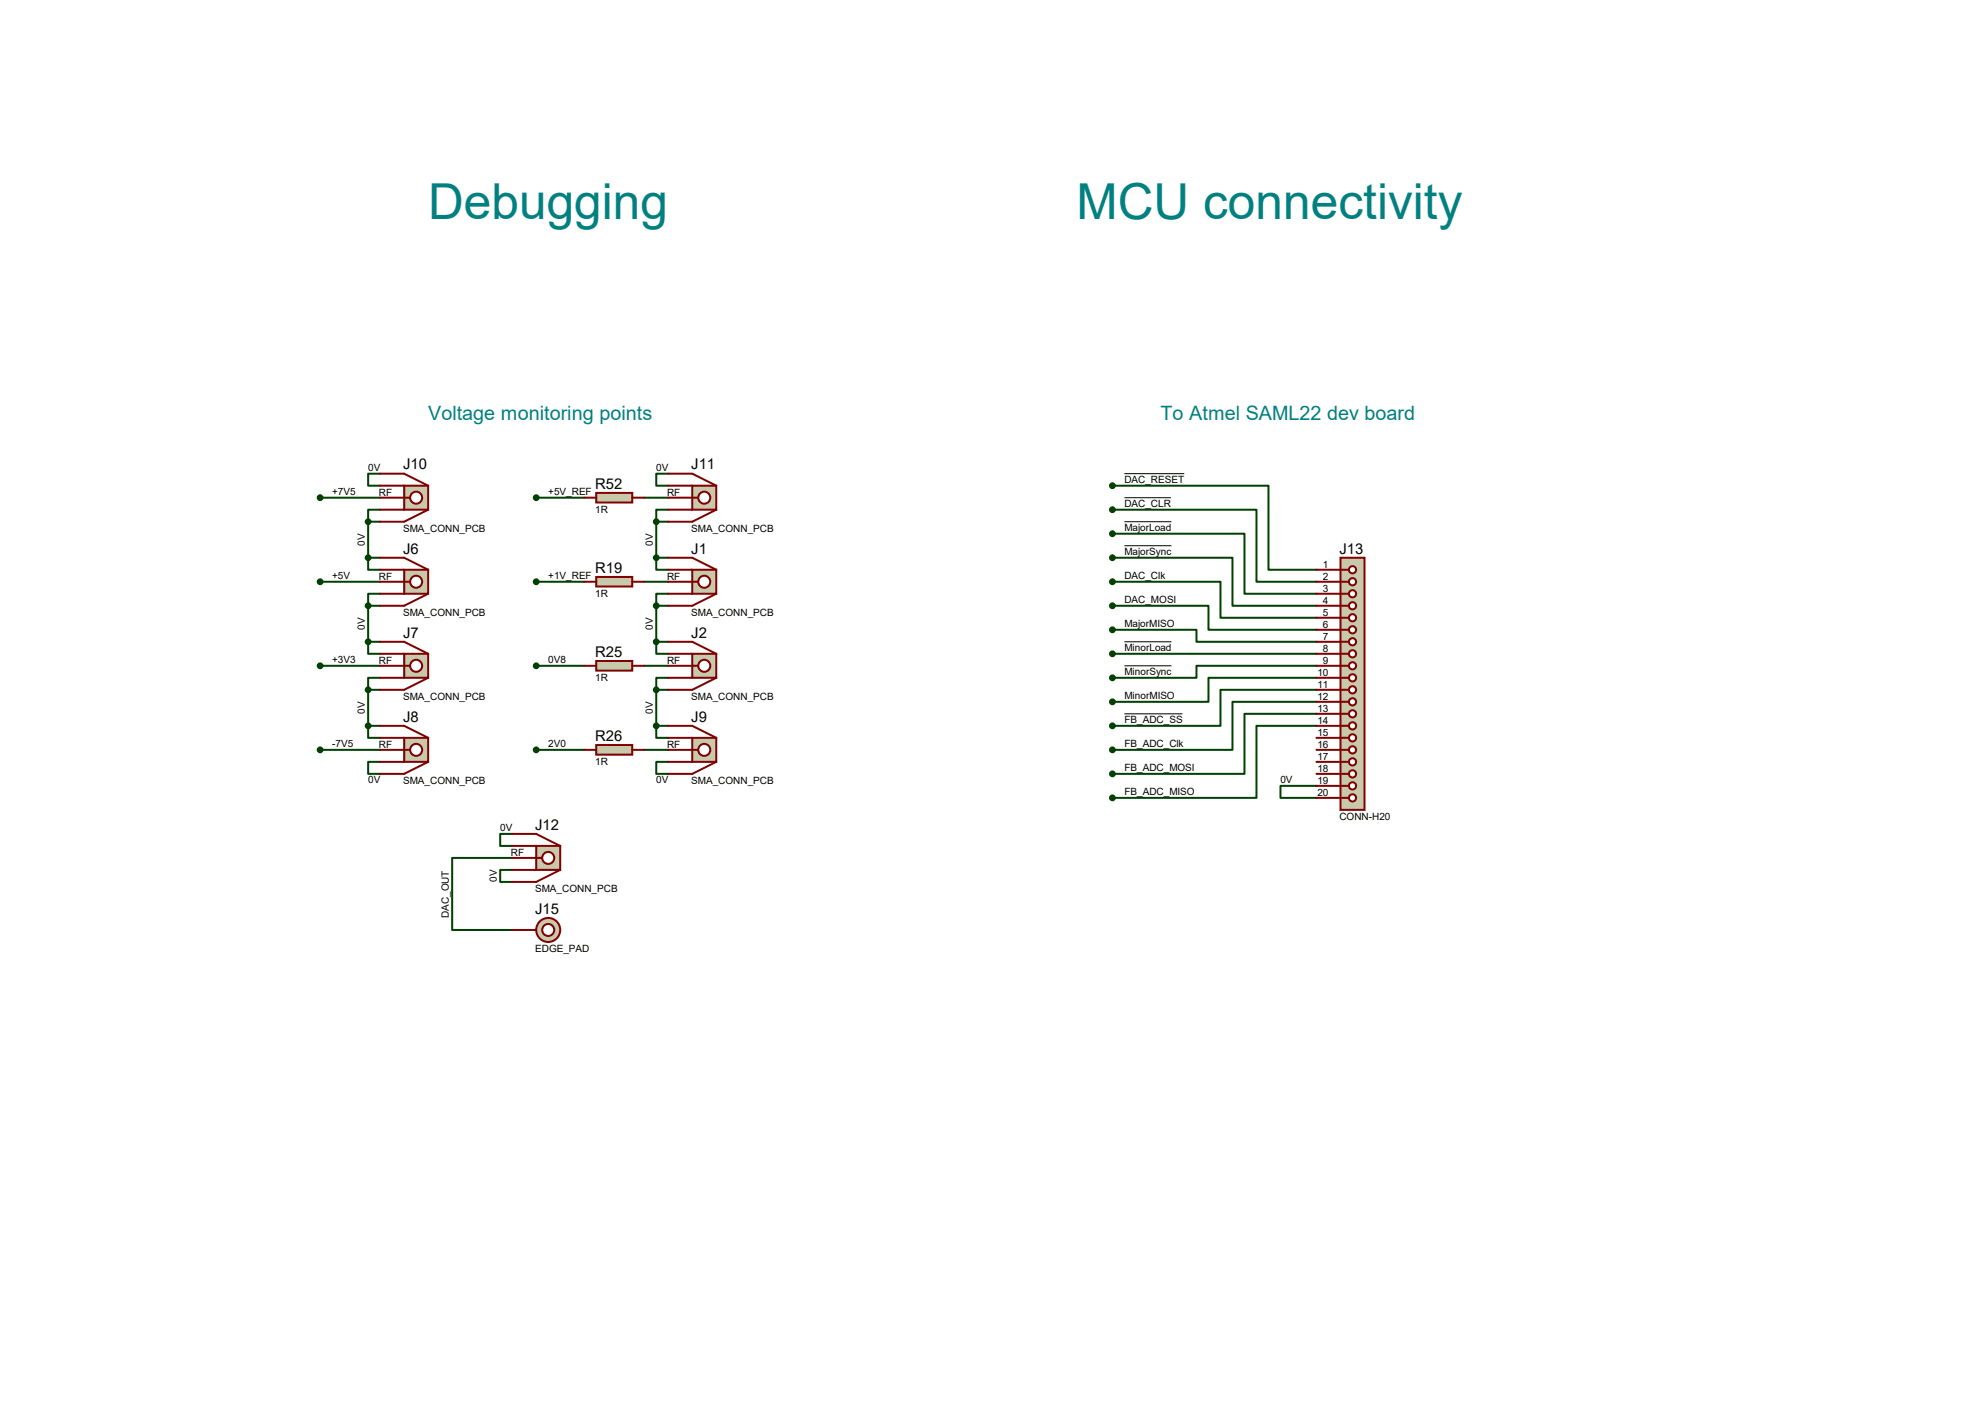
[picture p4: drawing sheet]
<svg xmlns="http://www.w3.org/2000/svg" width="420mm" height="297mm" viewBox="0 0 420 297" stroke-linecap="round" stroke-linejoin="round" font-family="sans-serif">
<g fill="none" stroke="#004000" stroke-width=".42">
<path d="M67.7 105.3h12.7M77.9 118v2.5h2.5M77.9 110.4v7.6M77.9 118h2.5M77.9 110.4h2.5M80.4 100.2h-2.5v2.5h2.5M80.4 107.8h-2.5v2.6M113.5 105.3h10.1M136.3 105.3h5.1M138.9 118v2.5h2.5M138.9 118h2.5M138.9 110.4h2.5"/>
<path d="M138.9 110.4v7.6M141.4 100.2h-2.5v2.5h2.5M141.4 107.8h-2.5v2.6M235.4 102.7h33v17.8h10.2M235.4 107.8h30.5v15.3h12.7M235.4 112.9h27.9v12.7h15.3M235.4 118h25.4v10.1h17.8M67.7 123.1h12.7M77.9 135.8v2.5h2.5M77.9 128.1v7.7M77.9 135.8h2.5M77.9 128.1h2.5"/>
<path d="M80.4 125.6h-2.5v2.5M113.5 123.1h10.1M136.3 123.1h5.1M138.9 135.8v2.5h2.5M138.9 135.8h2.5M138.9 128.1v7.7M138.9 128.1h2.5M141.4 125.6h-2.5v2.5M235.4 123.1h22.8v7.6h20.4M235.4 128.1h20.3v5.1h22.9M235.4 133.2h17.8v2.6h25.4M235.4 138.3h43.2"/>
<path d="M67.7 140.8h12.7M67.7 158.6h12.7M77.9 153.5v2.6h2.5M77.9 153.5h2.5M77.9 145.9v7.6M77.9 145.9h2.5M80.4 143.4h-2.5v2.5M113.5 140.8h10.1M113.5 158.6h10.1M136.3 140.8h5.1M136.3 158.6h5.1M138.9 153.5v2.6h2.5"/>
<path d="M138.9 153.5h2.5M138.9 145.9h2.5M138.9 145.9v7.6M141.4 143.4h-2.5v2.5M278.6 140.8h-25.4v2.6h-17.8M278.6 143.4h-22.9v5.1h-20.3M278.6 145.9h-20.4v7.6h-22.8M278.6 148.5h-17.8v10.1h-25.4M278.6 151h-15.3v12.7h-27.9M278.6 153.5h-12.7v15.3h-30.5M80.4 161.2h-2.5v2.5h2.5M108.4 176.4h-2.6v2.5h2.6"/>
<path d="M141.4 161.2h-2.5v2.5h2.5M278.6 166.2h-7.7v2.6h7.7M108.4 184h-2.6v2.6h2.6M108.4 181.5h-12.7v15.2h12.7"/>
</g>
<path d="M237.9 100.2h12.7M237.9 105.3h9.8M237.9 110.4h10M237.9 115.4h10M237.9 135.8h10M237.9 140.8h10M237.9 151h12.3" fill="none" stroke="#000" stroke-width=".21"/>
<path d="M85.5 102.7h5.1v5.1h-5.1z" fill="#c8c8aa" stroke="#800000" stroke-width=".42"/>
<circle cx="88.1" cy="105.3" r="1.27" fill="#fff" stroke="#800000" stroke-width=".42"/>
<path d="M80.4 100.2h5.1l5.1 2.5M80.4 105.3h6.4M80.4 102.7h5.1M80.4 107.8h5.1M90.6 107.8l-5.1 2.6h-5.1" fill="none" stroke="#800000" stroke-width=".42"/>
<circle cx="67.7" cy="105.3" r=".51" fill="#004000" stroke="#004000" stroke-width=".42"/>
<path d="M85.5 120.5h5.1v5.1h-5.1z" fill="#c8c8aa" stroke="#800000" stroke-width=".42"/>
<circle cx="88.1" cy="123.1" r="1.27" fill="#fff" stroke="#800000" stroke-width=".42"/>
<path d="M80.4 118h5.1l5.1 2.5M80.4 123.1h6.4M80.4 120.5h5.1M80.4 125.6h5.1M90.6 125.6l-5.1 2.5h-5.1" fill="none" stroke="#800000" stroke-width=".42"/>
<circle cx="67.7" cy="123.1" r=".51" fill="#004000" stroke="#004000" stroke-width=".42"/>
<path d="M85.5 138.3h5.1v5.1h-5.1z" fill="#c8c8aa" stroke="#800000" stroke-width=".42"/>
<circle cx="88.1" cy="140.8" r="1.27" fill="#fff" stroke="#800000" stroke-width=".42"/>
<path d="M80.4 135.8h5.1l5.1 2.5M80.4 138.3h5.1M80.4 140.8h6.4M80.4 143.4h5.1M90.6 143.4l-5.1 2.5h-5.1" fill="none" stroke="#800000" stroke-width=".42"/>
<circle cx="67.7" cy="140.8" r=".51" fill="#004000" stroke="#004000" stroke-width=".42"/>
<path d="M85.5 156.1h5.1v5.1h-5.1z" fill="#c8c8aa" stroke="#800000" stroke-width=".42"/>
<circle cx="88.1" cy="158.6" r="1.27" fill="#fff" stroke="#800000" stroke-width=".42"/>
<path d="M80.4 153.5h5.1l5.1 2.6M80.4 158.6h6.4M80.4 156.1h5.1M80.4 161.2h5.1M90.6 161.2l-5.1 2.5h-5.1" fill="none" stroke="#800000" stroke-width=".42"/>
<circle cx="67.7" cy="158.6" r=".51" fill="#004000" stroke="#004000" stroke-width=".42"/>
<path d="M126.2 104.3h7.6v2h-7.6z" fill="#c8c8aa" stroke="#800000" stroke-width=".42"/>
<path d="M123.6 105.3h2.6M133.8 105.3h2.5" fill="none" stroke="#800000" stroke-width=".42"/>
<path d="M146.5 102.7h5.1v5.1h-5.1z" fill="#c8c8aa" stroke="#800000" stroke-width=".42"/>
<circle cx="149" cy="105.3" r="1.27" fill="#fff" stroke="#800000" stroke-width=".42"/>
<path d="M141.4 100.2h5.1l5.1 2.5M141.4 105.3h6.3M141.4 102.7h5.1M141.4 107.8h5.1M151.6 107.8l-5.1 2.6h-5.1" fill="none" stroke="#800000" stroke-width=".42"/>
<circle cx="113.5" cy="105.3" r=".51" fill="#004000" stroke="#004000" stroke-width=".42"/>
<path d="M126.2 122h7.6v2.1h-7.6z" fill="#c8c8aa" stroke="#800000" stroke-width=".42"/>
<path d="M123.6 123.1h2.6M133.8 123.1h2.5" fill="none" stroke="#800000" stroke-width=".42"/>
<path d="M146.5 120.5h5.1v5.1h-5.1z" fill="#c8c8aa" stroke="#800000" stroke-width=".42"/>
<circle cx="149" cy="123.1" r="1.27" fill="#fff" stroke="#800000" stroke-width=".42"/>
<path d="M141.4 118h5.1l5.1 2.5M141.4 123.1h6.3M141.4 120.5h5.1M141.4 125.6h5.1M151.6 125.6l-5.1 2.5h-5.1" fill="none" stroke="#800000" stroke-width=".42"/>
<circle cx="113.5" cy="123.1" r=".51" fill="#004000" stroke="#004000" stroke-width=".42"/>
<path d="M126.2 139.8h7.6v2.1h-7.6z" fill="#c8c8aa" stroke="#800000" stroke-width=".42"/>
<path d="M123.6 140.8h2.6M133.8 140.8h2.5" fill="none" stroke="#800000" stroke-width=".42"/>
<path d="M146.5 138.3h5.1v5.1h-5.1z" fill="#c8c8aa" stroke="#800000" stroke-width=".42"/>
<circle cx="149" cy="140.8" r="1.27" fill="#fff" stroke="#800000" stroke-width=".42"/>
<path d="M141.4 135.8h5.1l5.1 2.5M141.4 138.3h5.1M141.4 140.8h6.3M141.4 143.4h5.1M151.6 143.4l-5.1 2.5h-5.1" fill="none" stroke="#800000" stroke-width=".42"/>
<circle cx="113.5" cy="140.8" r=".51" fill="#004000" stroke="#004000" stroke-width=".42"/>
<path d="M126.2 157.6h7.6v2h-7.6z" fill="#c8c8aa" stroke="#800000" stroke-width=".42"/>
<path d="M123.6 158.6h2.6M133.8 158.6h2.5" fill="none" stroke="#800000" stroke-width=".42"/>
<path d="M146.5 156.1h5.1v5.1h-5.1z" fill="#c8c8aa" stroke="#800000" stroke-width=".42"/>
<circle cx="149" cy="158.6" r="1.27" fill="#fff" stroke="#800000" stroke-width=".42"/>
<path d="M141.4 153.5h5.1l5.1 2.6M141.4 158.6h6.3M141.4 156.1h5.1M141.4 161.2h5.1M151.6 161.2l-5.1 2.5h-5.1" fill="none" stroke="#800000" stroke-width=".42"/>
<circle cx="113.5" cy="158.6" r=".51" fill="#004000" stroke="#004000" stroke-width=".42"/>
<path d="M113.5 178.9h5v5.1h-5z" fill="#c8c8aa" stroke="#800000" stroke-width=".42"/>
<circle cx="116" cy="181.5" r="1.27" fill="#fff" stroke="#800000" stroke-width=".42"/>
<path d="M108.4 176.4h5.1l5 2.5M108.4 178.9h5.1M108.4 181.5h6.3M108.4 184h5.1M118.5 184l-5 2.6h-5.1" fill="none" stroke="#800000" stroke-width=".42"/>
<g fill="#004000" stroke="#004000" stroke-width=".42">
<circle cx="77.9" cy="153.5" r=".51"/>
<circle cx="77.9" cy="145.9" r=".51"/>
<circle cx="77.9" cy="135.8" r=".51"/>
<circle cx="77.9" cy="118" r=".51"/>
<circle cx="77.9" cy="110.4" r=".51"/>
<circle cx="138.9" cy="153.5" r=".51"/>
<circle cx="138.9" cy="145.9" r=".51"/>
<circle cx="138.9" cy="135.8" r=".51"/>
<circle cx="138.9" cy="128.1" r=".51"/>
<circle cx="138.9" cy="118" r=".51"/>
<circle cx="138.9" cy="110.4" r=".51"/>
<circle cx="77.9" cy="128.1" r=".51"/>
</g>
<path d="M283.6 118h5.1v53.3h-5.1z" fill="#c8c8aa" stroke="#800000" stroke-width=".42"/>
<path d="M283.6 120.5h1.8" fill="none" stroke="#800000" stroke-width=".42"/>
<circle cx="286.2" cy="123.1" r=".76" fill="#fff" stroke="#800000" stroke-width=".42"/>
<path d="M283.6 123.1h1.8" fill="none" stroke="#800000" stroke-width=".42"/>
<circle cx="286.2" cy="125.6" r=".76" fill="#fff" stroke="#800000" stroke-width=".42"/>
<path d="M283.6 125.6h1.8" fill="none" stroke="#800000" stroke-width=".42"/>
<circle cx="286.2" cy="128.1" r=".76" fill="#fff" stroke="#800000" stroke-width=".42"/>
<path d="M283.6 128.1h1.8" fill="none" stroke="#800000" stroke-width=".42"/>
<circle cx="286.2" cy="130.7" r=".76" fill="#fff" stroke="#800000" stroke-width=".42"/>
<path d="M283.6 130.7h1.8" fill="none" stroke="#800000" stroke-width=".42"/>
<circle cx="286.2" cy="133.2" r=".76" fill="#fff" stroke="#800000" stroke-width=".42"/>
<path d="M283.6 133.2h1.8" fill="none" stroke="#800000" stroke-width=".42"/>
<circle cx="286.2" cy="135.8" r=".76" fill="#fff" stroke="#800000" stroke-width=".42"/>
<path d="M283.6 135.8h1.8" fill="none" stroke="#800000" stroke-width=".42"/>
<circle cx="286.2" cy="138.3" r=".76" fill="#fff" stroke="#800000" stroke-width=".42"/>
<path d="M283.6 138.3h1.8" fill="none" stroke="#800000" stroke-width=".42"/>
<circle cx="286.2" cy="140.8" r=".76" fill="#fff" stroke="#800000" stroke-width=".42"/>
<path d="M283.6 140.8h1.8" fill="none" stroke="#800000" stroke-width=".42"/>
<circle cx="286.2" cy="143.4" r=".76" fill="#fff" stroke="#800000" stroke-width=".42"/>
<path d="M283.6 143.4h1.8" fill="none" stroke="#800000" stroke-width=".42"/>
<circle cx="286.2" cy="145.9" r=".76" fill="#fff" stroke="#800000" stroke-width=".42"/>
<path d="M283.6 145.9h1.8" fill="none" stroke="#800000" stroke-width=".42"/>
<circle cx="286.2" cy="148.5" r=".76" fill="#fff" stroke="#800000" stroke-width=".42"/>
<path d="M283.6 148.5h1.8" fill="none" stroke="#800000" stroke-width=".42"/>
<circle cx="286.2" cy="151" r=".76" fill="#fff" stroke="#800000" stroke-width=".42"/>
<path d="M283.6 151h1.8" fill="none" stroke="#800000" stroke-width=".42"/>
<circle cx="286.2" cy="153.5" r=".76" fill="#fff" stroke="#800000" stroke-width=".42"/>
<path d="M283.6 153.5h1.8" fill="none" stroke="#800000" stroke-width=".42"/>
<circle cx="286.2" cy="156.1" r=".76" fill="#fff" stroke="#800000" stroke-width=".42"/>
<path d="M283.6 156.1h1.8" fill="none" stroke="#800000" stroke-width=".42"/>
<circle cx="286.2" cy="158.6" r=".76" fill="#fff" stroke="#800000" stroke-width=".42"/>
<path d="M283.6 158.6h1.8" fill="none" stroke="#800000" stroke-width=".42"/>
<circle cx="286.2" cy="161.2" r=".76" fill="#fff" stroke="#800000" stroke-width=".42"/>
<path d="M283.6 161.2h1.8" fill="none" stroke="#800000" stroke-width=".42"/>
<circle cx="286.2" cy="163.7" r=".76" fill="#fff" stroke="#800000" stroke-width=".42"/>
<path d="M283.6 163.7h1.8" fill="none" stroke="#800000" stroke-width=".42"/>
<circle cx="286.2" cy="166.2" r=".76" fill="#fff" stroke="#800000" stroke-width=".42"/>
<path d="M283.6 166.2h1.8" fill="none" stroke="#800000" stroke-width=".42"/>
<circle cx="286.2" cy="168.8" r=".76" fill="#fff" stroke="#800000" stroke-width=".42"/>
<path d="M283.6 168.8h1.8" fill="none" stroke="#800000" stroke-width=".42"/>
<circle cx="286.2" cy="120.5" r=".76" fill="#fff" stroke="#800000" stroke-width=".42"/>
<g fill="none" stroke="#800000" stroke-width=".42">
<path d="M278.6 120.5h5M278.6 123.1h5M278.6 125.6h5M278.6 128.1h5M278.6 130.7h5M278.6 133.2h5M278.6 135.8h5M278.6 138.3h5M278.6 140.8h5M278.6 143.4h5M278.6 145.9h5M278.6 148.5h5"/>
<path d="M278.6 151h5M278.6 153.5h5M278.6 156.1h5M278.6 158.6h5M278.6 161.2h5M278.6 163.7h5M278.6 166.2h5M278.6 168.8h5"/>
</g>
<g fill="#004000" stroke="#004000" stroke-width=".42">
<circle cx="235.4" cy="102.7" r=".51"/>
<circle cx="235.4" cy="107.8" r=".51"/>
<circle cx="235.4" cy="112.9" r=".51"/>
<circle cx="235.4" cy="118" r=".51"/>
<circle cx="235.4" cy="123.1" r=".51"/>
<circle cx="235.4" cy="128.1" r=".51"/>
<circle cx="235.4" cy="133.2" r=".51"/>
<circle cx="235.4" cy="138.3" r=".51"/>
<circle cx="235.4" cy="143.4" r=".51"/>
<circle cx="235.4" cy="148.5" r=".51"/>
<circle cx="235.4" cy="153.5" r=".51"/>
<circle cx="235.4" cy="158.6" r=".51"/>
<circle cx="235.4" cy="163.7" r=".51"/>
<circle cx="235.4" cy="168.8" r=".51"/>
</g>
<circle cx="116" cy="196.7" r="2.54" fill="#c8c8aa" stroke="#800000" stroke-width=".42"/>
<circle cx="116" cy="196.7" r="1.27" fill="#fff" stroke="#800000" stroke-width=".42"/>
<path d="M108.4 196.7h5.1" fill="none" stroke="#800000" stroke-width=".42"/>
<g font-size="10.5" fill="#008080">
<text x="90.6" y="46.2">Debugging</text>
<text x="227.8" y="46.2">MCU connectivity</text>
</g>
<g font-size="4.2" fill="#008080">
<text x="90.6" y="88.8">Voltage monitoring points</text>
<text x="245.5" y="88.8">To Atmel SAML22 dev board</text>
</g>
<g font-size="3.1">
<text x="85.3" y="99.3">J10</text>
<text x="146.3" y="99.3">J11</text>
<text x="125.9" y="103.4">R52</text>
<text x="85.3" y="117.1">J6</text>
<text x="146.3" y="117.1">J1</text>
<text x="283.4" y="117.1">J13</text>
<text x="125.9" y="121.2">R19</text>
<text x="85.3" y="134.9">J7</text>
<text x="146.3" y="134.9">J2</text>
<text x="125.9" y="138.9">R25</text>
<text x="85.3" y="152.7">J8</text>
<text x="146.3" y="152.7">J9</text>
<text x="125.9" y="156.7">R26</text>
<text x="113.2" y="175.5">J12</text>
<text x="113.2" y="193.3">J15</text>
</g>
<g font-size="2.1">
<text x="77.9" y="99.6">0V</text>
<text x="138.8" y="99.6">0V</text>
<text x="70.3" y="104.7">+7V5</text>
<text x="80.2" y="104.9">RF</text>
<text x="116" y="104.7">+5V_REF</text>
<text x="141.1" y="104.9">RF</text>
<text x="237.9" y="102.2">DAC_RESET</text>
<text x="237.9" y="107.2">DAC_CLR</text>
<text x="85.3" y="112.5">SMA_CONN_PCB</text>
<text x="125.9" y="108.5">1R</text>
<text x="146.2" y="112.5">SMA_CONN_PCB</text>
<text x="237.9" y="112.3">MajorLoad</text>
<text x="77.2" y="115.4" transform="rotate(-90 77.2 115.4)">0V</text>
<text x="138.1" y="115.4" transform="rotate(-90 138.1 115.4)">0V</text>
<text x="237.9" y="117.4">MajorSync</text>
<text x="70.3" y="122.5">+5V</text>
<text x="80.2" y="122.7">RF</text>
<text x="116" y="122.5">+1V_REF</text>
<text x="141.1" y="122.7">RF</text>
<text x="237.9" y="122.5">DAC_Clk</text>
<text x="279.9" y="120.1">1</text>
<text x="279.9" y="122.7">2</text>
<text x="279.9" y="125.2">3</text>
<text x="85.3" y="130.3">SMA_CONN_PCB</text>
<text x="125.9" y="126.2">1R</text>
<text x="146.2" y="130.3">SMA_CONN_PCB</text>
<text x="237.9" y="127.6">DAC_MOSI</text>
<text x="279.9" y="127.8">4</text>
<text x="279.9" y="130.3">5</text>
<text x="77.2" y="133.2" transform="rotate(-90 77.2 133.2)">0V</text>
<text x="138.1" y="133.2" transform="rotate(-90 138.1 133.2)">0V</text>
<text x="237.9" y="132.6">MajorMISO</text>
<text x="237.9" y="137.7">MinorLoad</text>
<text x="279.9" y="132.8">6</text>
<text x="279.9" y="135.4">7</text>
<text x="279.9" y="137.9">8</text>
<text x="70.3" y="140.3">+3V3</text>
<text x="80.2" y="140.5">RF</text>
<text x="116" y="140.3">0V8</text>
<text x="141.1" y="140.5">RF</text>
<text x="237.9" y="142.8">MinorSync</text>
<text x="278.7" y="143">10</text>
<text x="279.9" y="140.5">9</text>
<text x="85.3" y="148.1">SMA_CONN_PCB</text>
<text x="125.9" y="144">1R</text>
<text x="146.2" y="148.1">SMA_CONN_PCB</text>
<text x="237.9" y="147.9">MinorMISO</text>
<text x="278.7" y="145.5">11</text>
<text x="278.7" y="148.1">12</text>
<text x="77.2" y="151" transform="rotate(-90 77.2 151)">0V</text>
<text x="138.1" y="151" transform="rotate(-90 138.1 151)">0V</text>
<text x="237.9" y="153">FB_ADC_SS</text>
<text x="278.7" y="150.6">13</text>
<text x="278.7" y="153.2">14</text>
<text x="278.7" y="155.7">15</text>
<text x="70.3" y="158">-7V5</text>
<text x="80.2" y="158.2">RF</text>
<text x="116" y="158">2V0</text>
<text x="125.9" y="161.8">1R</text>
<text x="141.1" y="158.2">RF</text>
<text x="237.9" y="158">FB_ADC_Clk</text>
<text x="278.7" y="158.2">16</text>
<text x="278.7" y="160.8">17</text>
<text x="77.9" y="165.7">0V</text>
<text x="85.3" y="165.9">SMA_CONN_PCB</text>
<text x="138.8" y="165.7">0V</text>
<text x="146.2" y="165.9">SMA_CONN_PCB</text>
<text x="237.9" y="163.1">FB_ADC_MOSI</text>
<text x="270.9" y="165.7">0V</text>
<text x="278.7" y="163.3">18</text>
<text x="278.7" y="165.9">19</text>
<text x="237.9" y="168.2">FB_ADC_MISO</text>
<text x="278.7" y="168.4">20</text>
<text x="283.4" y="173.5">CONN-H20</text>
<text x="105.8" y="175.8">0V</text>
<text x="108.1" y="181.1">RF</text>
<text x="105.1" y="186.6" transform="rotate(-90 105.1 186.6)">0V</text>
<text x="113.2" y="188.7">SMA_CONN_PCB</text>
<text x="94.9" y="194.2" transform="rotate(-90 94.9 194.2)">DAC_OUT</text>
<text x="113.2" y="201.4">EDGE_PAD</text>
</g>
</svg>
